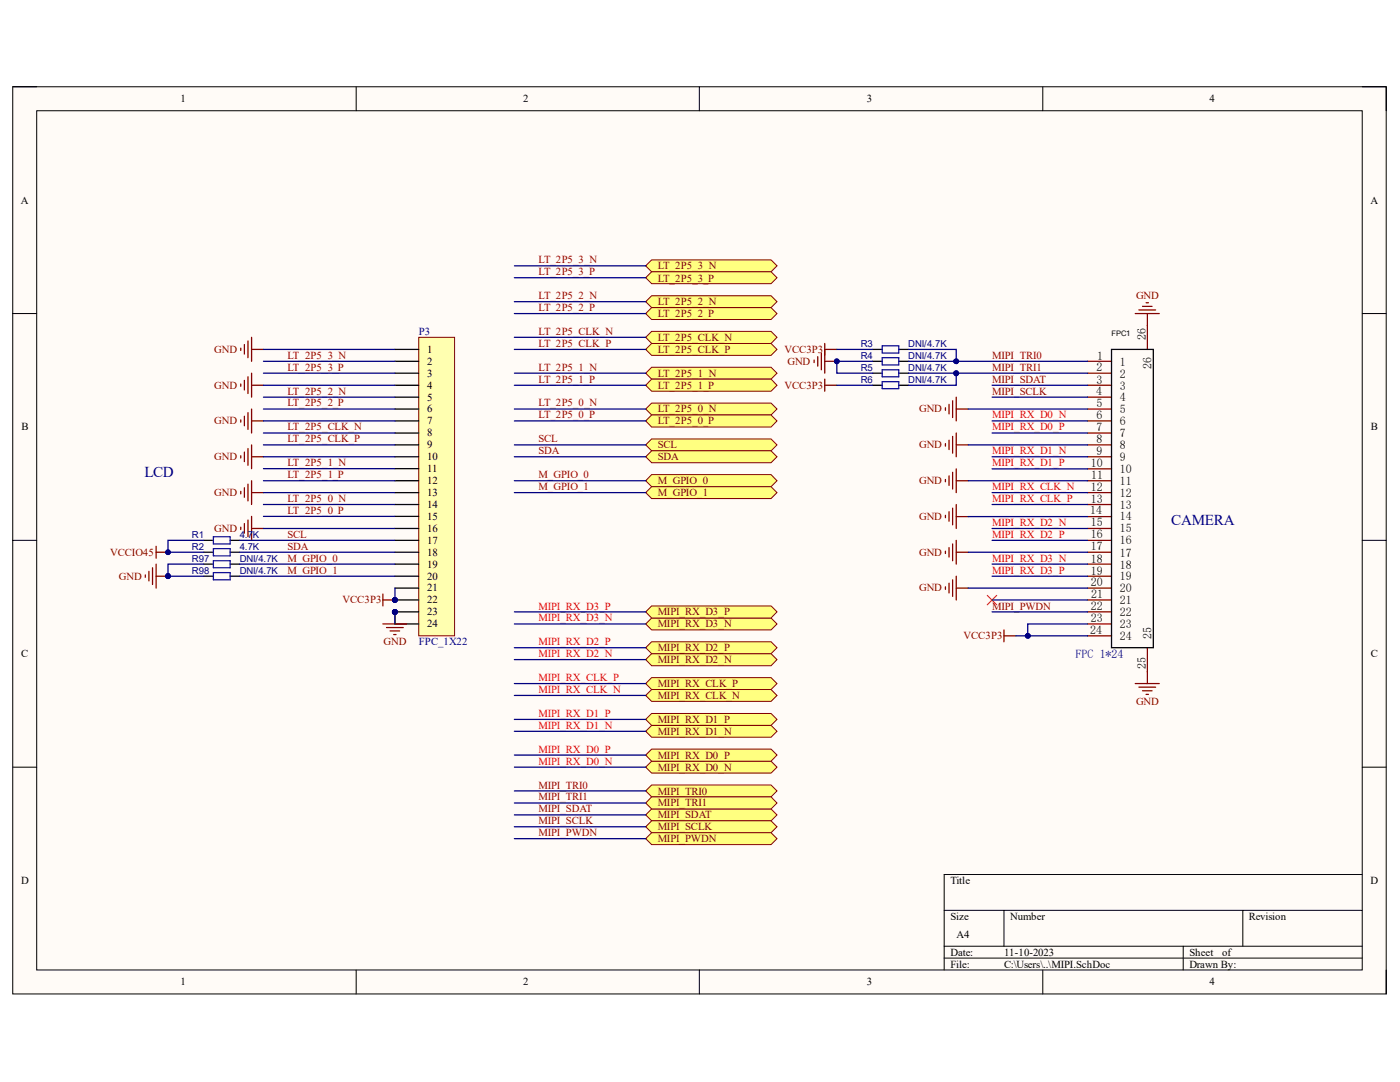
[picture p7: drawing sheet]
<svg xmlns="http://www.w3.org/2000/svg" width="279mm" height="216mm" viewBox="0 0 279 216" stroke-linecap="round" stroke-linejoin="round" font-family="sans-serif">
<path d="M2.5 17.3h274.1v181h-274.1z" fill="#fffbf7"/>
<path d="M2.5 17.3h274.1v181h-274.1z" fill="none" stroke="#000" stroke-width=".2"/>
<path d="M7.3 22.1h264.6v171.4h-264.6z" fill="#fffbf7"/>
<g fill="none" stroke="#000" stroke-width=".2">
<path d="M2.5 17.3h4.8M71.1 17.3v4.8M139.6 17.3v4.8M208.1 17.3v4.8M271.9 17.3h4.7v4.8M7.3 22.1h264.6v171.4h-264.6zM2.5 62.6h4.8M271.9 62.6h4.7M2.5 107.8h4.8M271.9 107.8h4.7M2.5 153.1h4.8M271.9 153.1h4.7"/>
<path d="M271.9 174.5h-83.5v19M71.1 193.5v4.8M139.6 193.5v4.8M188.4 181.7h83.5M188.4 188.8h83.5M188.4 191.2h83.5M200.4 181.7v7.1M208.1 193.5v4.8M236.1 188.8v4.7M248 181.7v7.1M276.6 193.5v4.8"/>
</g>
<path d="M130 123.3h23.9l1.2 1.2-1.2 1.2h-23.9l-1.1-1.2z" fill-rule="evenodd" fill="#ffff80"/>
<path d="M130 123.3h23.9l1.2 1.2-1.2 1.2h-23.9l-1.1-1.2z" fill="none" stroke="#800000" stroke-width=".2"/>
<path d="M130 120.9h23.9l1.2 1.2-1.2 1.2h-23.9l-1.1-1.2z" fill-rule="evenodd" fill="#ffff80"/>
<path d="M130 120.9h23.9l1.2 1.2-1.2 1.2h-23.9l-1.1-1.2z" fill="none" stroke="#800000" stroke-width=".2"/>
<path d="M130 130.4h23.9l1.2 1.2-1.2 1.2h-23.9l-1.1-1.2z" fill-rule="evenodd" fill="#ffff80"/>
<path d="M130 130.4h23.9l1.2 1.2-1.2 1.2h-23.9l-1.1-1.2z" fill="none" stroke="#800000" stroke-width=".2"/>
<path d="M130 128.1h23.9l1.2 1.1-1.2 1.2h-23.9l-1.1-1.2z" fill-rule="evenodd" fill="#ffff80"/>
<path d="M130 128.1h23.9l1.2 1.1-1.2 1.2h-23.9l-1.1-1.2z" fill="none" stroke="#800000" stroke-width=".2"/>
<path d="M130 144.7h23.9l1.2 1.2-1.2 1.2h-23.9l-1.1-1.2z" fill-rule="evenodd" fill="#ffff80"/>
<path d="M130 144.7h23.9l1.2 1.2-1.2 1.2h-23.9l-1.1-1.2z" fill="none" stroke="#800000" stroke-width=".2"/>
<path d="M130 142.4h23.9l1.2 1.2-1.2 1.1h-23.9l-1.1-1.1z" fill-rule="evenodd" fill="#ffff80"/>
<path d="M130 142.4h23.9l1.2 1.2-1.2 1.1h-23.9l-1.1-1.1z" fill="none" stroke="#800000" stroke-width=".2"/>
<path d="M128.9 153.1l1.1-1.2h23.9l1.2 1.2-1.2 1.2h-23.9z" fill-rule="evenodd" fill="#ffff80"/>
<path d="M128.9 153.1l1.1-1.2h23.9l1.2 1.2-1.2 1.2h-23.9z" fill="none" stroke="#800000" stroke-width=".2"/>
<path d="M128.9 150.7l1.1-1.2h23.9l1.2 1.2-1.2 1.2h-23.9z" fill-rule="evenodd" fill="#ffff80"/>
<path d="M128.9 150.7l1.1-1.2h23.9l1.2 1.2-1.2 1.2h-23.9z" fill="none" stroke="#800000" stroke-width=".2"/>
<path d="M128.9 138.8l1.1-1.2h23.9l1.2 1.2-1.2 1.2h-23.9z" fill-rule="evenodd" fill="#ffff80"/>
<path d="M128.9 138.8l1.1-1.2h23.9l1.2 1.2-1.2 1.2h-23.9z" fill="none" stroke="#800000" stroke-width=".2"/>
<path d="M130 135.2h23.9l1.2 1.2-1.2 1.2h-23.9l-1.1-1.2z" fill-rule="evenodd" fill="#ffff80"/>
<path d="M130 135.2h23.9l1.2 1.2-1.2 1.2h-23.9l-1.1-1.2z" fill="none" stroke="#800000" stroke-width=".2"/>
<path d="M128.9 162.6l1.1-1.2h23.9l1.2 1.2-1.2 1.2h-23.9z" fill-rule="evenodd" fill="#ffff80"/>
<path d="M128.9 162.6l1.1-1.2h23.9l1.2 1.2-1.2 1.2h-23.9z" fill="none" stroke="#800000" stroke-width=".2"/>
<path d="M130 163.8h23.9l1.2 1.2-1.2 1.2h-23.9l-1.1-1.2z" fill-rule="evenodd" fill="#ffff80"/>
<path d="M130 163.8h23.9l1.2 1.2-1.2 1.2h-23.9l-1.1-1.2z" fill="none" stroke="#800000" stroke-width=".2"/>
<path d="M130 156.6h23.9l1.2 1.2-1.2 1.2h-23.9l-1.1-1.2z" fill-rule="evenodd" fill="#ffff80"/>
<path d="M130 156.6h23.9l1.2 1.2-1.2 1.2h-23.9l-1.1-1.2z" fill="none" stroke="#800000" stroke-width=".2"/>
<path d="M130 159h23.9l1.2 1.2-1.2 1.2h-23.9l-1.1-1.2z" fill-rule="evenodd" fill="#ffff80"/>
<path d="M130 159h23.9l1.2 1.2-1.2 1.2h-23.9l-1.1-1.2z" fill="none" stroke="#800000" stroke-width=".2"/>
<g fill="none" stroke="#870000" stroke-width=".25">
<path d="M217 72.1h4.8M217 74.5h4.8M217 76.9h4.8M217 79.2h4.8M229 64.9v4.8M217 81.6h4.8M217 84h4.8M217 86.4h4.8M217 88.8h4.8M217 91.1h4.8M217 93.6h4.8M217 95.9h4.8"/>
<path d="M217 98.3h4.8M217 100.7h4.8M217 103.1h4.8M217 105.5h4.8M217 107.8h4.8M217 110.2h4.8M217 112.6h4.8M217 115h4.8M217 117.3h4.8M217 119.7h4.8M217 122.1h4.8M217 124.5h4.8"/>
<path d="M217 126.9h4.8M229 129.2v4.8"/>
</g>
<path d="M221.8 69.7h8.4v59.5h-8.4z" fill="none" stroke="#000" stroke-width=".25"/>
<g fill="none" stroke="#800000" stroke-width=".25">
<path d="M190.1 80v3.3M190.8 79.2v4.8M226.6 62.6h4.8M227.3 61.8h3.3M228 61.1h1.9M228.7 60.4h.5M229 62.6v2.3M188.7 81.4v.5M188.7 88.5v.5M188.7 95.7v.4M189.4 80.7v1.9M189.4 87.8v1.9"/>
<path d="M189.4 95v1.9M190.1 87.1v3.3M190.1 94.2v3.4M190.8 86.4v4.7M190.8 93.6v4.7M190.8 95.9h2.4M190.8 88.8h2.4M190.8 81.6h2.4M188.7 102.8v.5M188.7 110v.4M188.7 117.1v.5M189.4 102.1v1.9"/>
<path d="M189.4 109.3v1.9M189.4 116.4v1.9M190.1 101.4v3.3M190.1 108.5v3.4M190.1 115.7v3.3M190.8 100.7v4.8M190.8 107.8v4.8M190.8 115v4.7M190.8 117.3h2.4M190.8 110.2h2.4M190.8 103.1h2.4M200.4 125.7v2.4"/>
<path d="M200.4 126.9h2.3M226.6 136.4h4.8M227.3 137.1h3.3M228 137.8h1.9M228.7 138.6h.5M229 134v2.4"/>
</g>
<path d="M128.9 167.3l1.1-1.1h23.9l1.2 1.1-1.2 1.2h-23.9z" fill-rule="evenodd" fill="#ffff80"/>
<path d="M128.9 167.3l1.1-1.1h23.9l1.2 1.1-1.2 1.2h-23.9z" fill="none" stroke="#800000" stroke-width=".2"/>
<g fill="none" stroke="#800000" stroke-width=".25">
<path d="M48 83.8v.4M48 90.9v.5M48 98v.6M48.8 83.1v1.9M48.8 90.2v1.9M48.8 97.3v1.9M49.5 82.3v3.4M49.5 89.5v3.3M49.5 96.6v3.3M50.2 81.6v4.8M50.2 88.8v4.7M50.2 95.9v4.8"/>
<path d="M50.2 84h2.4M50.2 91.1h2.4M50.2 98.3h2.4M31.2 109v2.4M31.2 110.2h2.3M48 105.2v.5M48.8 104.5v1.9M49.5 103.8v3.3M50.2 103v4.8M50.2 105.5h2.4"/>
</g>
<path d="M40.7 107.8h1.9M40.7 110.2h1.9M45.9 107.8h1.9M45.9 110.2h1.9" fill="none" stroke="#000" stroke-width=".25"/>
<path d="M42.6 107.1h3.3v1.4h-3.3zM42.6 109.5h3.3v1.4h-3.3z" fill="none" stroke="#00f" stroke-width=".25"/>
<circle cx="33.5" cy="110.2" r=".46" fill="#000080"/>
<circle cx="33.5" cy="110.2" r=".46" fill="none" stroke="#000080" stroke-width=".2"/>
<path d="M48 69.5v.4M48 76.6v.5M48.8 68.7v2M48.8 75.9v1.9M49.5 68v3.4M49.5 75.2v3.3M50.2 67.3v4.8M50.2 74.5v4.7M50.2 76.9h2.4M50.2 69.7h2.4" fill="none" stroke="#800000" stroke-width=".25"/>
<circle cx="78.8" cy="119.7" r=".48" fill="#000080"/>
<circle cx="78.8" cy="119.7" r=".48" fill="none" stroke="#000080" stroke-width=".2"/>
<circle cx="78.8" cy="122.1" r=".49" fill="#000080"/>
<circle cx="78.8" cy="122.1" r=".49" fill="none" stroke="#000080" stroke-width=".2"/>
<path d="M83.6 67.3h7.1v59.6h-7.1z" fill="#ffffb0"/>
<path d="M83.6 67.3h7.1v59.6h-7.1z" fill="none" stroke="#800000" stroke-width=".2"/>
<g fill="none" stroke="#000" stroke-width=".25">
<path d="M78.8 69.7h4.8M78.8 72.1h4.8M78.8 74.5h4.8M78.8 76.9h4.8M78.8 79.2h4.8M78.8 81.6h4.8M78.8 84h4.8M78.8 86.4h4.8M78.8 88.8h4.8M78.8 91.1h4.8M78.8 93.5h4.8M78.8 95.9h4.8"/>
<path d="M78.8 98.3h4.8M78.8 100.7h4.8M78.8 103h4.8M78.8 105.5h4.8M78.8 107.8h4.8M78.8 110.2h4.8M78.8 112.6h4.8M78.8 115h4.8M78.8 117.3h4.8M78.8 119.7h4.8"/>
</g>
<circle cx="78.8" cy="119.7" r=".48" fill="#000080"/>
<circle cx="78.8" cy="119.7" r=".48" fill="none" stroke="#000080" stroke-width=".2"/>
<path d="M78.8 122.1h4.8" fill="none" stroke="#000" stroke-width=".25"/>
<circle cx="78.8" cy="122.1" r=".49" fill="#000080"/>
<circle cx="78.8" cy="122.1" r=".49" fill="none" stroke="#000080" stroke-width=".2"/>
<path d="M78.8 124.5h4.8" fill="none" stroke="#000" stroke-width=".25"/>
<path d="M76.4 124.5h4.8M77.1 125.2h3.4M77.9 125.9h1.9M78.6 126.6h.4M78.8 122.1v2.4" fill="none" stroke="#800000" stroke-width=".25"/>
<circle cx="78.8" cy="122.1" r=".49" fill="#000080"/>
<circle cx="78.8" cy="122.1" r=".49" fill="none" stroke="#000080" stroke-width=".2"/>
<path d="M76.4 118.5v2.4M76.4 119.7h2.4" fill="none" stroke="#800000" stroke-width=".25"/>
<circle cx="78.8" cy="119.7" r=".48" fill="#000080"/>
<circle cx="78.8" cy="119.7" r=".48" fill="none" stroke="#000080" stroke-width=".2"/>
<path d="M40.7 112.6h1.9M40.7 115h1.9M45.9 112.6h1.9M45.9 115h1.9" fill="none" stroke="#000" stroke-width=".25"/>
<path d="M42.6 111.9h3.3v1.4h-3.3zM42.6 114.3h3.3v1.4h-3.3z" fill="none" stroke="#00f" stroke-width=".25"/>
<path d="M29 114.7v.5M29.7 114v1.9M30.4 113.3v3.3M31.2 112.6v4.7M31.2 115h2.3" fill="none" stroke="#800000" stroke-width=".25"/>
<circle cx="33.5" cy="115" r=".48" fill="#000080"/>
<circle cx="33.5" cy="115" r=".48" fill="none" stroke="#000080" stroke-width=".2"/>
<path d="M130 59h23.9l1.2 1.2-1.2 1.2h-23.9l-1.1-1.2z" fill-rule="evenodd" fill="#ffff80"/>
<path d="M130 59h23.9l1.2 1.2-1.2 1.2h-23.9l-1.1-1.2z" fill="none" stroke="#800000" stroke-width=".2"/>
<path d="M130 61.4h23.9l1.2 1.2-1.2 1.2h-23.9l-1.1-1.2z" fill-rule="evenodd" fill="#ffff80"/>
<path d="M130 61.4h23.9l1.2 1.2-1.2 1.2h-23.9l-1.1-1.2z" fill="none" stroke="#800000" stroke-width=".2"/>
<path d="M130 66.1h23.9l1.2 1.2-1.2 1.2h-23.9l-1.1-1.2z" fill-rule="evenodd" fill="#ffff80"/>
<path d="M130 66.1h23.9l1.2 1.2-1.2 1.2h-23.9l-1.1-1.2z" fill="none" stroke="#800000" stroke-width=".2"/>
<path d="M130 68.5h23.9l1.2 1.2-1.2 1.2h-23.9l-1.1-1.2z" fill-rule="evenodd" fill="#ffff80"/>
<path d="M130 68.5h23.9l1.2 1.2-1.2 1.2h-23.9l-1.1-1.2z" fill="none" stroke="#800000" stroke-width=".2"/>
<path d="M130 73.3h23.9l1.2 1.2-1.2 1.1h-23.9l-1.1-1.1z" fill-rule="evenodd" fill="#ffff80"/>
<path d="M130 73.3h23.9l1.2 1.2-1.2 1.1h-23.9l-1.1-1.1z" fill="none" stroke="#800000" stroke-width=".2"/>
<path d="M130 75.6h23.9l1.2 1.3-1.2 1.2h-23.9l-1.1-1.2z" fill-rule="evenodd" fill="#ffff80"/>
<path d="M130 75.6h23.9l1.2 1.3-1.2 1.2h-23.9l-1.1-1.2z" fill="none" stroke="#800000" stroke-width=".2"/>
<path d="M130 87.6h23.9l1.2 1.2-1.2 1.2h-23.9l-1.1-1.2z" fill-rule="evenodd" fill="#ffff80"/>
<path d="M130 87.6h23.9l1.2 1.2-1.2 1.2h-23.9l-1.1-1.2z" fill="none" stroke="#800000" stroke-width=".2"/>
<path d="M130 90h23.9l1.2 1.1-1.2 1.2h-23.9l-1.1-1.2z" fill-rule="evenodd" fill="#ffff80"/>
<path d="M130 90h23.9l1.2 1.1-1.2 1.2h-23.9l-1.1-1.2z" fill="none" stroke="#800000" stroke-width=".2"/>
<path d="M130 80.4h23.9l1.2 1.2-1.2 1.2h-23.9l-1.1-1.2z" fill-rule="evenodd" fill="#ffff80"/>
<path d="M130 80.4h23.9l1.2 1.2-1.2 1.2h-23.9l-1.1-1.2z" fill="none" stroke="#800000" stroke-width=".2"/>
<path d="M130 82.8h23.9l1.2 1.2-1.2 1.2h-23.9l-1.1-1.2z" fill-rule="evenodd" fill="#ffff80"/>
<path d="M130 82.8h23.9l1.2 1.2-1.2 1.2h-23.9l-1.1-1.2z" fill="none" stroke="#800000" stroke-width=".2"/>
<path d="M130 51.9h23.9l1.2 1.1-1.2 1.2h-23.9l-1.1-1.2z" fill-rule="evenodd" fill="#ffff80"/>
<path d="M130 51.9h23.9l1.2 1.1-1.2 1.2h-23.9l-1.1-1.2z" fill="none" stroke="#800000" stroke-width=".2"/>
<path d="M130 54.2h23.9l1.2 1.2-1.2 1.2h-23.9l-1.1-1.2z" fill-rule="evenodd" fill="#ffff80"/>
<path d="M130 54.2h23.9l1.2 1.2-1.2 1.2h-23.9l-1.1-1.2z" fill="none" stroke="#800000" stroke-width=".2"/>
<path d="M130 94.7h23.9l1.2 1.2-1.2 1.2h-23.9l-1.1-1.2z" fill-rule="evenodd" fill="#ffff80"/>
<path d="M130 94.7h23.9l1.2 1.2-1.2 1.2h-23.9l-1.1-1.2z" fill="none" stroke="#800000" stroke-width=".2"/>
<path d="M130 97.1h23.9l1.2 1.2-1.2 1.2h-23.9l-1.1-1.2z" fill-rule="evenodd" fill="#ffff80"/>
<path d="M130 97.1h23.9l1.2 1.2-1.2 1.2h-23.9l-1.1-1.2z" fill="none" stroke="#800000" stroke-width=".2"/>
<path d="M197 118.8l1.9 1.9M198.9 118.8l-1.9 1.9" fill="none" stroke="#f00" stroke-width=".2"/>
<path d="M174.2 69.7h1.9M174.2 72.1h1.9M174.2 74.5h1.9M174.2 76.9h1.9M179.4 69.7h1.9M179.4 72.1h1.9M179.4 74.5h1.9M179.4 76.9h1.9" fill="none" stroke="#000" stroke-width=".25"/>
<path d="M176.1 69h3.3v1.4h-3.3zM176.1 71.4h3.3v1.4h-3.3zM176.1 73.8h3.3v1.4h-3.3zM176.1 76.2h3.3v1.4h-3.3z" fill="none" stroke="#00f" stroke-width=".25"/>
<path d="M162.5 71.8v.5M163.2 71.2v1.9M163.9 70.4v3.4M164.6 69.7v4.8M164.6 72.1h2.4" fill="none" stroke="#800000" stroke-width=".25"/>
<circle cx="167" cy="72.1" r=".46" fill="#000080"/>
<circle cx="167" cy="72.1" r=".46" fill="none" stroke="#000080" stroke-width=".2"/>
<path d="M164.6 68.5v2.4M164.6 75.6v2.5M164.6 76.9h2.4M164.6 69.7h2.4" fill="none" stroke="#800000" stroke-width=".25"/>
<path d="M78.8 122.1v2.4" fill="none" stroke="#000080" stroke-width=".25"/>
<circle cx="78.8" cy="122.1" r=".49" fill="#000080"/>
<circle cx="78.8" cy="122.1" r=".49" fill="none" stroke="#000080" stroke-width=".2"/>
<path d="M33.5 115h7.2" fill="none" stroke="#000080" stroke-width=".25"/>
<circle cx="33.5" cy="115" r=".48" fill="#000080"/>
<circle cx="33.5" cy="115" r=".48" fill="none" stroke="#000080" stroke-width=".2"/>
<path d="M40.7 112.6h-7.2v2.4" fill="none" stroke="#000080" stroke-width=".25"/>
<circle cx="33.5" cy="115" r=".48" fill="#000080"/>
<circle cx="33.5" cy="115" r=".48" fill="none" stroke="#000080" stroke-width=".2"/>
<path d="M40.7 107.8h-7.2v2.4h7.2" fill="none" stroke="#000080" stroke-width=".25"/>
<circle cx="33.5" cy="110.2" r=".46" fill="#000080"/>
<circle cx="33.5" cy="110.2" r=".46" fill="none" stroke="#000080" stroke-width=".2"/>
<g fill="none" stroke="#000080" stroke-width=".25">
<path d="M102.7 55.4h26.2M102.7 53h26.2M52.6 79.2h26.2M52.6 76.9h26.2M52.6 74.5h26.2M52.6 72.1h26.2M52.6 69.7h26.2M102.7 76.9h26.2M102.7 74.5h26.2M102.7 69.7h26.2M102.7 67.3h26.2M102.7 62.6h26.2"/>
<path d="M102.7 60.2h26.2M167 76.9h7.2M174.2 72.1h-7.2v2.4h7.2M52.6 98.3h26.2M52.6 95.9h26.2M52.6 93.5h26.2M52.6 91.1h26.2M52.6 88.8h26.2M52.6 86.4h26.2M52.6 84h26.2M52.6 81.6h26.2M102.7 98.3h26.2"/>
<path d="M102.7 95.9h26.2M102.7 91.1h26.2M102.7 88.8h26.2M102.7 84h26.2M102.7 81.6h26.2M47.8 115h31M47.8 112.6h31M47.8 110.2h31M47.8 107.8h31M52.6 105.5h26.2M52.6 103h26.2M52.6 100.7h26.2"/>
<path d="M102.7 138.8h26.2M102.7 136.4h26.2M102.7 131.6h26.2M102.7 129.2h26.2M102.7 124.5h26.2M102.7 122.1h26.2M102.7 157.8h26.2M102.7 153.1h26.2M102.7 150.7h26.2M102.7 145.9h26.2M102.7 143.6h26.2M102.7 167.3h26.2"/>
<path d="M102.7 165h26.2M102.7 162.6h26.2M102.7 160.2h26.2"/>
</g>
<circle cx="167" cy="72.1" r=".46" fill="#000080"/>
<circle cx="167" cy="72.1" r=".46" fill="none" stroke="#000080" stroke-width=".2"/>
<path d="M167 69.7h7.2M190.8 74.5v2.4h-9.5" fill="none" stroke="#000080" stroke-width=".25"/>
<circle cx="190.8" cy="74.5" r=".49" fill="#000080"/>
<circle cx="190.8" cy="74.5" r=".49" fill="none" stroke="#000080" stroke-width=".2"/>
<path d="M181.3 74.5h35.7" fill="none" stroke="#000080" stroke-width=".25"/>
<circle cx="190.8" cy="74.5" r=".49" fill="#000080"/>
<circle cx="190.8" cy="74.5" r=".49" fill="none" stroke="#000080" stroke-width=".2"/>
<path d="M181.3 72.1h35.7" fill="none" stroke="#000080" stroke-width=".25"/>
<circle cx="190.8" cy="72.1" r=".48" fill="#000080"/>
<circle cx="190.8" cy="72.1" r=".48" fill="none" stroke="#000080" stroke-width=".2"/>
<path d="M181.3 69.7h9.5v2.4" fill="none" stroke="#000080" stroke-width=".25"/>
<circle cx="190.8" cy="72.1" r=".48" fill="#000080"/>
<circle cx="190.8" cy="72.1" r=".48" fill="none" stroke="#000080" stroke-width=".2"/>
<g fill="none" stroke="#000080" stroke-width=".25">
<path d="M198 79.2h19M198 76.9h19M193.2 95.9h23.8M193.2 88.8h23.8M193.2 81.6h23.8M198 98.3h19M198 93.6h19M198 91.1h19M198 86.4h19M198 84h19M193.2 117.3h23.8M193.2 110.2h23.8"/>
<path d="M193.2 103.1h23.8M198 119.7h19M198 115h19M198 112.6h19M198 107.8h19M198 105.5h19M198 100.7h19M198 122.1h19M202.7 126.9h14.3"/>
</g>
<circle cx="205.1" cy="126.9" r=".48" fill="#000080"/>
<circle cx="205.1" cy="126.9" r=".48" fill="none" stroke="#000080" stroke-width=".2"/>
<path d="M217 124.5h-11.9v2.4" fill="none" stroke="#000080" stroke-width=".25"/>
<circle cx="205.1" cy="126.9" r=".48" fill="#000080"/>
<circle cx="205.1" cy="126.9" r=".48" fill="none" stroke="#000080" stroke-width=".2"/>
<path d="M78.8 117.3v2.4" fill="none" stroke="#000080" stroke-width=".25"/>
<circle cx="78.8" cy="119.7" r=".48" fill="#000080"/>
<circle cx="78.8" cy="119.7" r=".48" fill="none" stroke="#000080" stroke-width=".2"/>
<g font-size="3" fill="#000080">
<text x="28.8" y="95.2">LCD</text>
<text x="233.8" y="104.7">CAMERA</text>
</g>
<g font-size="2.4">
<text x="218.9" y="71.8">1</text>
<text x="228.6" y="67.8" transform="rotate(-90 228.6 67.8)">26</text>
<text x="218.9" y="74.1">2</text>
<text x="218.9" y="76.5">3</text>
<text x="223.5" y="72.9">1</text>
<text x="223.5" y="75.4">2</text>
<text x="223.5" y="77.7">3</text>
<text x="229.8" y="73.7" transform="rotate(-90 229.8 73.7)">26</text>
<text x="218.8" y="78.9">4</text>
<text x="218.9" y="81.3">5</text>
<text x="218.9" y="83.7">6</text>
<text x="223.5" y="80.1">4</text>
<text x="223.5" y="82.5">5</text>
<text x="218.9" y="86">7</text>
<text x="218.9" y="88.4">8</text>
<text x="223.5" y="84.8">6</text>
<text x="223.5" y="87.2">7</text>
<text x="223.5" y="89.6">8</text>
<text x="217.7" y="93.2">10</text>
<text x="217.8" y="95.5">11</text>
<text x="218.9" y="90.8">9</text>
<text x="223.5" y="92">9</text>
<text x="223.5" y="94.4">10</text>
<text x="217.7" y="97.9">12</text>
<text x="217.7" y="100.3">13</text>
<text x="223.5" y="96.7">11</text>
<text x="223.5" y="99.1">12</text>
<text x="223.5" y="101.5">13</text>
<text x="217.6" y="102.7">14</text>
<text x="217.7" y="105">15</text>
<text x="217.7" y="107.4">16</text>
<text x="223.5" y="103.8">14</text>
<text x="223.5" y="106.2">15</text>
<text x="217.7" y="109.8">17</text>
<text x="217.7" y="112.3">18</text>
<text x="223.5" y="108.6">16</text>
<text x="223.5" y="111.1">17</text>
<text x="223.5" y="113.5">18</text>
<text x="217.7" y="114.6">19</text>
<text x="217.7" y="117">20</text>
<text x="217.8" y="119.4">21</text>
<text x="223.5" y="115.8">19</text>
<text x="223.5" y="118.2">20</text>
<text x="217.7" y="121.7">22</text>
<text x="217.7" y="124.1">23</text>
<text x="223.5" y="120.6">21</text>
<text x="223.5" y="122.9">22</text>
<text x="223.5" y="125.3">23</text>
<text x="217.6" y="126.5">24</text>
<text x="223.5" y="127.7">24</text>
<text x="229.8" y="127.6" transform="rotate(-90 229.8 127.6)">25</text>
<text x="228.6" y="133.4" transform="rotate(-90 228.6 133.4)">25</text>
</g>
<text font-size="2.4" fill="#000080" x="214.7" y="131.3">FPC 1*24</text>
<g font-size="2.1">
<text x="36" y="20.4">1</text>
<text x="104.4" y="20.4">2</text>
<text x="173" y="20.4">3</text>
<text x="241.4" y="20.4">4</text>
<text x="4.1" y="40.6">A</text>
<text x="273.5" y="40.6">A</text>
<text x="85.3" y="70.4">1</text>
<text x="85.3" y="72.8">2</text>
<text x="85.3" y="75.2">3</text>
<text x="85.3" y="77.6">4</text>
<text x="85.3" y="79.9">5</text>
<text x="85.3" y="82.3">6</text>
<text x="4.3" y="85.9">B</text>
<text x="85.3" y="84.7">7</text>
<text x="85.3" y="87.1">8</text>
<text x="85.3" y="89.4">9</text>
<text x="273.6" y="85.9">B</text>
<text x="85.3" y="91.8">10</text>
<text x="85.3" y="94.2">11</text>
<text x="85.3" y="96.6">12</text>
<text x="85.3" y="99">13</text>
<text x="85.3" y="101.4">14</text>
<text x="85.3" y="103.8">15</text>
<text x="85.3" y="106.2">16</text>
<text x="85.3" y="108.5">17</text>
<text x="85.3" y="110.9">18</text>
<text x="85.3" y="113.3">19</text>
<text x="85.3" y="115.7">20</text>
<text x="85.3" y="118">21</text>
<text x="85.3" y="120.4">22</text>
<text x="85.3" y="122.8">23</text>
<text x="85.3" y="125.2">24</text>
<text x="4.2" y="131.1">C</text>
<text x="273.6" y="131.1">C</text>
<text x="4.2" y="176.4">D</text>
<text x="189.7" y="176.4">Title</text>
<text x="273.5" y="176.4">D</text>
<text x="189.7" y="183.6">Size</text>
<text x="201.6" y="183.6">Number</text>
<text x="249.3" y="183.6">Revision</text>
<text x="189.7" y="190.7">Date:</text>
<text x="190.9" y="187.1">A4</text>
<text x="200.4" y="190.7">11-10-2023</text>
<text x="237.4" y="190.7">Sheet</text>
<text x="243.9" y="190.7">of</text>
<text x="36" y="196.6">1</text>
<text x="104.4" y="196.6">2</text>
<text x="173" y="196.6">3</text>
<text x="189.7" y="193.1">File:</text>
<text x="200.4" y="193.1">C:\Users\..\MIPI.SchDoc</text>
<text x="237.4" y="193.1">Drawn By:</text>
<text x="241.4" y="196.6">4</text>
</g>
<g font-size="2.1" fill="#980000">
<text x="107.5" y="52.5">LT_2P5_3_N</text>
<text x="107.5" y="59.7">LT_2P5_2_N</text>
<text x="107.5" y="54.9">LT_2P5_3_P</text>
<text x="107.5" y="62.1">LT_2P5_2_P</text>
<text x="57.4" y="71.6">LT_2P5_3_N</text>
<text x="107.5" y="69.2">LT_2P5_CLK_P</text>
<text x="107.5" y="66.8">LT_2P5_CLK_N</text>
<text x="198" y="71.6">MIPI_TRI0</text>
<text x="57.4" y="74">LT_2P5_3_P</text>
<text x="107.5" y="76.4">LT_2P5_1_P</text>
<text x="107.5" y="74">LT_2P5_1_N</text>
<text x="198" y="76.4">MIPI_SDAT</text>
<text x="198" y="74">MIPI_TRI1</text>
<text x="57.4" y="81.1">LT_2P5_2_P</text>
<text x="57.4" y="78.7">LT_2P5_2_N</text>
<text x="107.5" y="83.5">LT_2P5_0_P</text>
<text x="107.5" y="81.1">LT_2P5_0_N</text>
<text x="198" y="78.7">MIPI_SCLK</text>
<text x="57.4" y="88.3">LT_2P5_CLK_P</text>
<text x="57.4" y="85.9">LT_2P5_CLK_N</text>
<text x="107.5" y="88.3">SCL</text>
<text x="57.4" y="95.4">LT_2P5_1_P</text>
<text x="57.4" y="93">LT_2P5_1_N</text>
<text x="107.5" y="90.6">SDA</text>
<text x="107.5" y="95.4">M_GPIO_0</text>
<text x="57.4" y="100.2">LT_2P5_0_N</text>
<text x="107.5" y="97.8">M_GPIO_1</text>
<text x="57.4" y="107.4">SCL</text>
<text x="57.4" y="102.6">LT_2P5_0_P</text>
<text x="57.4" y="109.7">SDA</text>
<text x="57.4" y="112.1">M_GPIO_0</text>
<text x="57.4" y="114.5">M_GPIO_1</text>
<text x="198" y="121.6">MIPI_PWDN</text>
<text x="107.5" y="157.4">MIPI_TRI0</text>
<text x="107.5" y="159.7">MIPI_TRI1</text>
<text x="107.5" y="162.1">MIPI_SDAT</text>
<text x="107.5" y="164.5">MIPI_SCLK</text>
<text x="107.5" y="166.8">MIPI_PWDN</text>
</g>
<g font-size="2.1" fill="#800000">
<text x="131.3" y="53.7">LT_2P5_3_N</text>
<text x="131.3" y="56.2">LT_2P5_3_P</text>
<text x="226.7" y="59.7">GND</text>
<text x="131.3" y="60.9">LT_2P5_2_N</text>
<text x="131.3" y="63.3">LT_2P5_2_P</text>
<text x="42.8" y="70.4">GND</text>
<text x="131.3" y="68">LT_2P5_CLK_N</text>
<text x="131.3" y="70.4">LT_2P5_CLK_P</text>
<text x="156.5" y="70.4">VCC3P3</text>
<text x="42.8" y="77.6">GND</text>
<text x="131.3" y="75.2">LT_2P5_1_N</text>
<text x="131.3" y="77.6">LT_2P5_1_P</text>
<text x="156.5" y="77.6">VCC3P3</text>
<text x="157.2" y="72.8">GND</text>
<text x="131.3" y="82.3">LT_2P5_0_N</text>
<text x="183.4" y="82.3">GND</text>
<text x="42.8" y="84.7">GND</text>
<text x="131.3" y="89.4">SCL</text>
<text x="131.3" y="84.7">LT_2P5_0_P</text>
<text x="183.4" y="89.4">GND</text>
<text x="42.8" y="91.8">GND</text>
<text x="131.3" y="91.8">SDA</text>
<text x="42.8" y="99">GND</text>
<text x="131.3" y="96.6">M_GPIO_0</text>
<text x="131.3" y="99">M_GPIO_1</text>
<text x="183.4" y="96.6">GND</text>
<text x="42.8" y="106.2">GND</text>
<text x="183.4" y="103.8">GND</text>
<text x="22" y="110.9">VCCIO45</text>
<text x="183.4" y="110.9">GND</text>
<text x="23.7" y="115.7">GND</text>
<text x="183.4" y="118">GND</text>
<text x="68.4" y="120.4">VCC3P3</text>
<text x="131.3" y="125.2">MIPI_RX_D3_N</text>
<text x="131.3" y="122.8">MIPI_RX_D3_P</text>
<text x="76.5" y="128.7">GND</text>
<text x="131.3" y="129.9">MIPI_RX_D2_P</text>
<text x="192.3" y="127.5">VCC3P3</text>
<text x="131.3" y="132.3">MIPI_RX_D2_N</text>
<text x="131.3" y="137.1">MIPI_RX_CLK_P</text>
<text x="131.3" y="139.5">MIPI_RX_CLK_N</text>
<text x="226.7" y="140.7">GND</text>
<text x="131.3" y="146.6">MIPI_RX_D1_N</text>
<text x="131.3" y="144.3">MIPI_RX_D1_P</text>
<text x="131.3" y="153.8">MIPI_RX_D0_N</text>
<text x="131.3" y="151.4">MIPI_RX_D0_P</text>
<text x="131.3" y="158.5">MIPI_TRI0</text>
<text x="131.3" y="160.9">MIPI_TRI1</text>
<text x="131.3" y="163.3">MIPI_SDAT</text>
<text x="131.3" y="165.6">MIPI_SCLK</text>
<text x="131.3" y="168">MIPI_PWDN</text>
</g>
<g font-size="2.1" fill="#000080">
<text x="83.6" y="66.8">P3</text>
<text x="83.6" y="128.7">FPC_1X22</text>
</g>
<g font-size="2.1" fill="#f00">
<text x="198" y="83.5">MIPI_RX_D0_N</text>
<text x="198" y="85.9">MIPI_RX_D0_P</text>
<text x="198" y="90.6">MIPI_RX_D1_N</text>
<text x="198" y="93">MIPI_RX_D1_P</text>
<text x="198" y="97.8">MIPI_RX_CLK_N</text>
<text x="198" y="100.2">MIPI_RX_CLK_P</text>
<text x="198" y="104.9">MIPI_RX_D2_N</text>
<text x="198" y="107.4">MIPI_RX_D2_P</text>
<text x="198" y="112.1">MIPI_RX_D3_N</text>
<text x="198" y="114.5">MIPI_RX_D3_P</text>
<text x="107.5" y="124">MIPI_RX_D3_N</text>
<text x="107.5" y="121.6">MIPI_RX_D3_P</text>
<text x="107.5" y="131.1">MIPI_RX_D2_N</text>
<text x="107.5" y="128.7">MIPI_RX_D2_P</text>
<text x="107.5" y="135.8">MIPI_RX_CLK_P</text>
<text x="107.5" y="143.1">MIPI_RX_D1_P</text>
<text x="107.5" y="138.3">MIPI_RX_CLK_N</text>
<text x="107.5" y="145.5">MIPI_RX_D1_N</text>
<text x="107.5" y="152.6">MIPI_RX_D0_N</text>
<text x="107.5" y="150.2">MIPI_RX_D0_P</text>
</g>
<g font-size="1.9" fill="#000080">
<text x="171.8" y="69.3">R3</text>
<text x="171.8" y="71.7">R4</text>
<text x="181.3" y="69.3">DNI/4.7K</text>
<text x="181.3" y="71.7">DNI/4.7K</text>
<text x="171.8" y="74.1">R5</text>
<text x="171.8" y="76.5">R6</text>
<text x="181.3" y="74.1">DNI/4.7K</text>
<text x="181.3" y="76.5">DNI/4.7K</text>
<text x="38.3" y="107.4">R1</text>
<text x="47.8" y="107.4">4.7K</text>
<text x="38.3" y="109.8">R2</text>
<text x="38.3" y="112.2">R97</text>
<text x="47.8" y="109.8">4.7K</text>
<text x="47.8" y="112.2">DNI/4.7K</text>
<text x="38.3" y="114.6">R98</text>
<text x="47.8" y="114.6">DNI/4.7K</text>
</g>
<text font-size="1.5" x="221.8" y="67">FPC1</text>
</svg>
